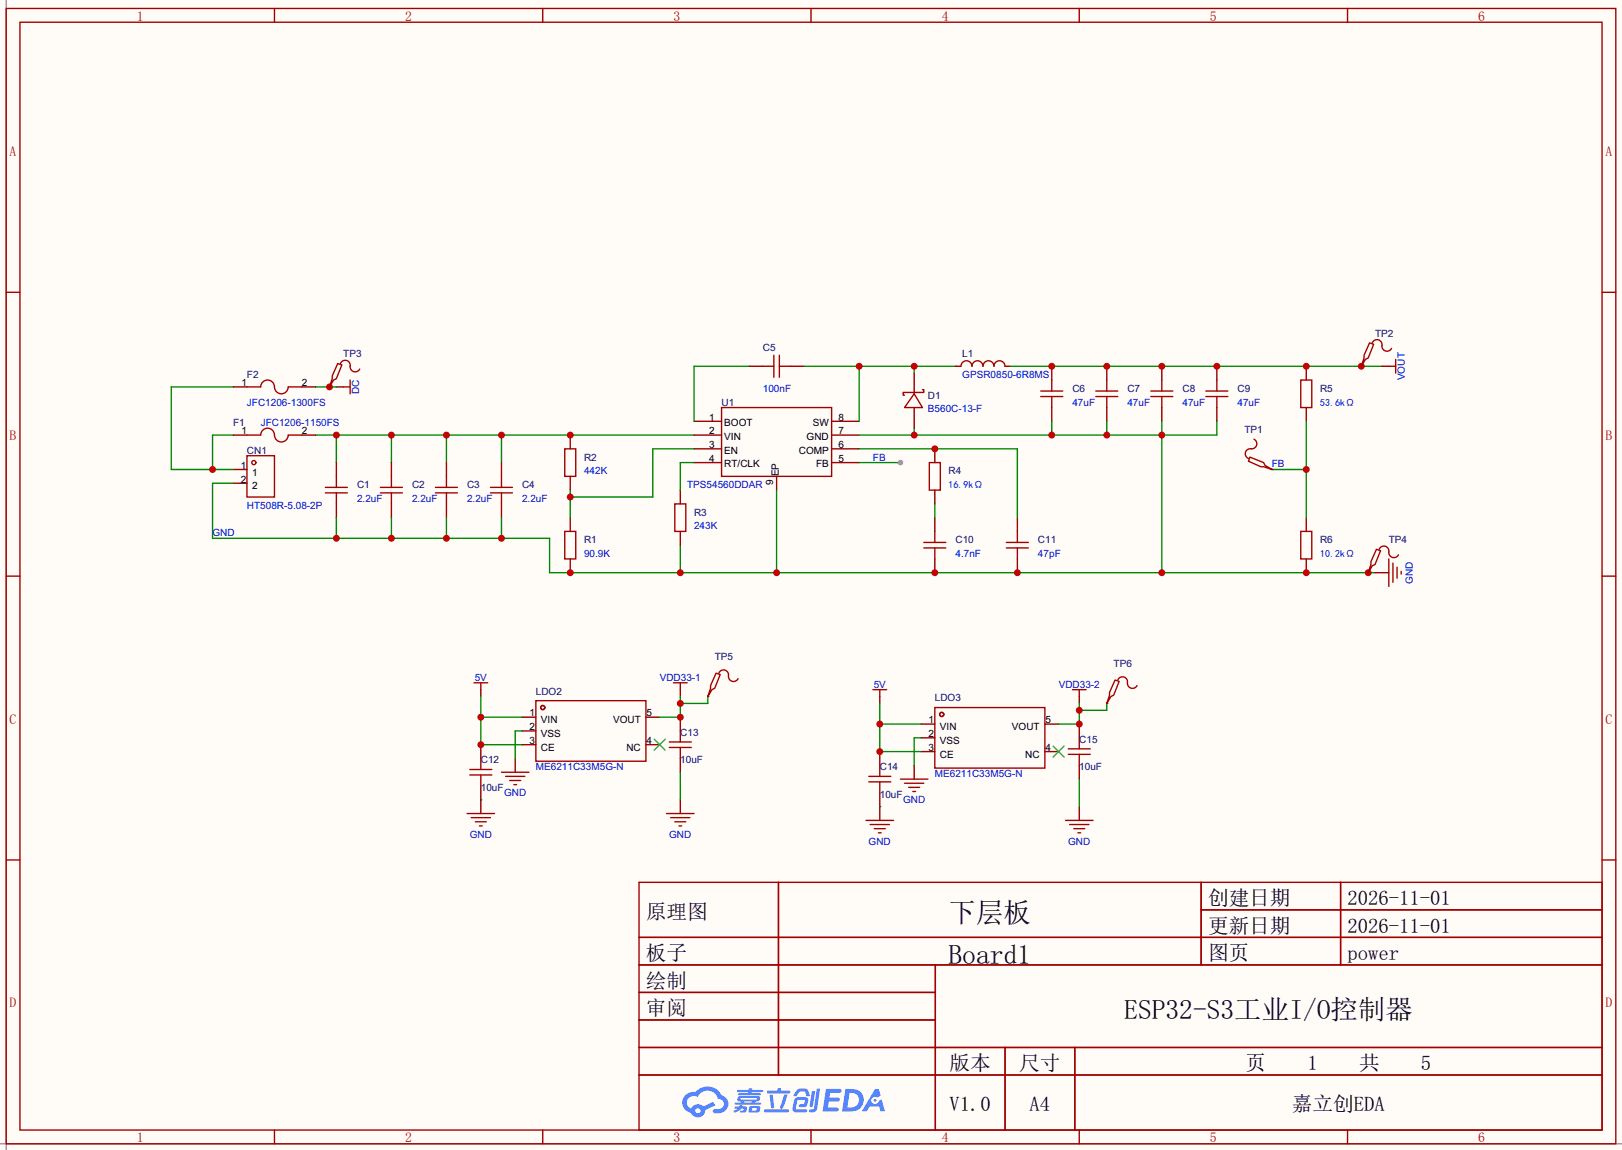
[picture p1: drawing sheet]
<svg xmlns="http://www.w3.org/2000/svg" width="299mm" height="212mm" viewBox="0 0 299 212" stroke-linecap="round" stroke-linejoin="round" font-family="sans-serif">
<path d="M0 0h299.5v212.3h-299.5z" fill="#fffcf7"/>
<path d="M1.1 0v212.3M0 211.1h299.5" fill="none" stroke="#999" stroke-width=".25"/>
<g fill="none" stroke="#a10000" stroke-width=".25">
<path d="M1.1 1.6h297.2v209.5h-297.2zM3.7 4.1h292.1v204.5h-292.1zM50.7 1.6v2.5M100.2 1.6v2.5M149.7 1.6v2.5M199.3 1.6v2.5M248.8 1.6v2.5M1.1 54h2.6M295.8 54h2.5M1.1 106.3h2.6M295.8 106.3h2.5M1.1 158.7h2.6"/>
<path d="M295.8 158.7h2.5M118 162.9h177.8v45.7h-177.8zM118 173h177.8M118 178.1h177.8M143.7 162.9v35.5M172.7 178.1v30.5M221.8 162.9v15.2M221.8 167.9h74M247.5 162.9v15.2M118 183.2h54.7M118 193.3h177.8M118 188.3h54.7"/>
<path d="M118 198.4h177.8M185.6 193.3v15.3M198.4 193.3v15.3M50.7 208.6v2.5M100.2 208.6v2.5M149.7 208.6v2.5M199.3 208.6v2.5M248.8 208.6v2.5"/>
</g>
<g fill="#5487ff">
<path d="M152.5 201h1.6a1.34 1.34 0 0 1 1.2 .2 .37 .37 0 0 1-.3 .5h-1.7l-.2 .9h1.6a.37 .37 0 0 1 .4 .4 .37 .37 0 0 1-.4 .3h-1.7l-.2 1.1h.8a1.26 1.26 0 0 1 1.2 .2 .36 .36 0 0 1-.3 .5h-2.6z"/>
<path d="M161.5 201h.8l.3 1.3-.6 .3a.72 .72 0 0 0-1.1 .2 .72 .72 0 0 0 .3 1 .72 .72 0 0 0 1-.4l.1-.2 .5-.3 .6 2.2h-.8l-.3-.9h-1.8l-.5 .9h-.9z"/>
<path d="M149.9 201.4h.6l-.4 2.7a.31 .31 0 0 1-.3 .3 .31 .31 0 0 1-.3-.3z"/>
<path d="M150.8 200.9h.6l-.5 3.7a.97 .97 0 0 1-1.5 .5l.1-.3 .6-.1 .2-.1z"/>
<path d="M147.1 201.2l.5-.3 1.3 .1 .3 .4 .3 .8-.1 .1h-.5l-.3-.8h-.8h-.2l-.6 .8h-.5v-.2z"/>
<path d="M146.8 202.8l.4-.3h1.5a.69 .69 0 0 1 .5 .4 .69 .69 0 0 1-.1 .8 .74 .74 0 0 1-.8 .7h-.6a.27 .27 0 0 1-.2-.4 .27 .27 0 0 1 .3-.2h.6l.2-.8-1.4 .1-.3 1.6 1.9 .1a.28 .28 0 0 1 .2 .3 .28 .28 0 0 1-.3 .2h-1.9l-.4-.3-.1-.4z"/>
<path d="M141.1 204.7h4.3a.28 .28 0 0 1 .3 .3 .28 .28 0 0 1-.3 .3h-4.2l-.1-.1z"/>
<path d="M144.8 202h.6l-.8 2.5a.3 .3 0 0 1-.4 .1 .3 .3 0 0 1-.2-.2z"/>
<path d="M142.1 202.1h.6l.2 2.2-.2 .3-.4-.2z"/>
<path d="M141.7 201.3h1.8l.2-.5h.5l-.1 .5h1.5a.27 .27 0 0 1 .3 .3 .27 .27 0 0 1-.3 .2h-3.8l-.2-.1z"/>
<path d="M135.7 204.2h.8v-.2h.6l-.1 .2h.8a.7 .7 0 0 1-.5 1.2h-.6v-.4l.6-.1v-.2l-.4-.1-.5 .5-.8 .3-.2-.4 .8-.4h-.6z"/>
<path d="M136.1 201.2h2.1l.1-.3h.6l-.1 .3h1.9l.2 .2-.2 .2h-1.9l-.1 .2h1.6l.2 .2-.2 .1h-3.9l-.1-.3h1.8v-.2h-1.9l-.1-.2z"/>
<path d="M156.1 201l-.6 4.1h1.4a2.14 2.14 0 0 0 2.6-2.1 2.14 2.14 0 0 0-2.7-2zM156.8 201.7a1.37 1.37 0 0 1 1.8 1.2 1.37 1.37 0 0 1-1.5 1.5h-.7z"/>
<path d="M136.3 202.5a.47 .47 0 0 0-.2 .6 .47 .47 0 0 0 .6 .2l.1 .2h-1.1l-.1 .3 4.7 .1 .2-.2-.1-.2h-1l.1-.2a.6 .6 0 0 0 .7-.2 .6 .6 0 0 0 0-.8h-3.5zM136.8 202.7l2.8-.1 .1 .1-.1 .3h-2.8zM137.4 203.3h1.4l-.1 .2h-1.2z"/>
<path d="M138.4 204.3a.9 .9 0 0 0-.1 1 2.48 2.48 0 0 0 1.9-.1 .84 .84 0 0 0 0-1l-1.4-.1zM138.9 204.6l.7-.1 .1 .3-.2 .2h-.7z"/>
<path d="M126.6 202.1a1.91 1.91 0 0 0-.5 2 1.91 1.91 0 0 0 1.5 1.3 1.35 1.35 0 0 0 1.5 .8 1.35 1.35 0 0 0 1.1-1.3l1.9-.9-.4-.6-1.8 .8a1.41 1.41 0 0 0-2.3 .4 1.25 1.25 0 0 1-.6-1.8 1.25 1.25 0 0 1 1.8-.3 1.97 1.97 0 0 1 2-1.2 1.97 1.97 0 0 1 1.8 1.5 .96 .96 0 0 1 1 .9 .96 .96 0 0 1-.9 1h-.6a.39 .39 0 0 0-.5 .3 .39 .39 0 0 0 .4 .5 1.87 1.87 0 0 0 1.9-.6 1.87 1.87 0 0 0 .4-2l-.7-.6-.4-.2a2.86 2.86 0 0 0-4.8-.6h-.3a2.27 2.27 0 0 0-1.5 .6zM128.4 205a.5 .5 0 0 1 1 0 .5 .5 0 0 1-1 0z"/>
<circle cx="161.6" cy="203.1" r=".27"/>
</g>
<g fill="none" stroke="#870000" stroke-width=".25">
<path d="M88.8 127.3v1.3M88.8 137.5v2.5M96.4 132.4h2.5M96.4 134.9h2.5M96.4 137.5h2.5M119.3 132.4h2.5M119.3 137.5h2.5M125.6 127.3v1.3M125.6 132.4v2.5M125.6 140v2.5M162.4 128.6v1.2M162.4 138.7v2.6"/>
<path d="M170.1 133.6h2.5M170.1 136.2h2.5M170.1 138.7h2.5M192.9 133.6h2.6M192.9 138.7h2.6M199.3 128.6v1.2M199.3 133.6v2.6M88.8 145.1v2.5M162.4 146.3v2.6M199.3 141.3v2.5"/>
</g>
<g fill="none" stroke="#a10000" stroke-width=".25">
<path d="M87.5 126h2.5M88.8 126v1.3M88.8 140v2M98.9 129.3h20.4v11.2h-20.4zM123.6 138h4M123.6 136.9h4M124.3 126h2.6M125.6 126v1.3M125.6 134.9v2M125.6 138v2M161.2 127.3h2.5M162.4 127.3v1.3"/>
<path d="M172.6 130.6h20.3v11.2h-20.3zM197.2 139.2h4.1M197.2 138.2h4.1M198 127.3h2.5M199.3 127.3v1.3M199.3 136.2v2M199.3 139.2v2.1M86.7 143h4.1M86.7 142h4.1M88.8 143v2.1M160.4 144.3h4.1M160.4 143.3h4.1"/>
<path d="M162.4 141.3v2M162.4 144.3v2"/>
<circle cx="100.2" cy="130.6" r=".38"/>
<circle cx="173.9" cy="131.9" r=".38"/>
</g>
<path d="M120.8 136.4l2 2.1M122.8 136.4l-2 2.1M194.4 137.7l2.1 2M196.5 137.7l-2.1 2" fill="none" stroke="#3c3" stroke-width=".25"/>
<path d="M162.4 129.8v8.9h7.7M162.4 133.6h7.7" fill="none" stroke="#008700" stroke-width=".25"/>
<g fill="#c00">
<circle cx="162.4" cy="133.6" r=".63"/>
<circle cx="162.4" cy="138.7" r=".63"/>
</g>
<path d="M88.8 128.6v8.9h7.6M88.8 132.4h7.6" fill="none" stroke="#008700" stroke-width=".25"/>
<g fill="#c00">
<circle cx="88.8" cy="137.5" r=".63"/>
<circle cx="88.8" cy="132.4" r=".63"/>
</g>
<path d="M95.1 140v2.5M88.8 147.6v2.6M162.4 148.9v2.5M168.8 141.3v2.5" fill="none" stroke="#870000" stroke-width=".25"/>
<g fill="none" stroke="#a10000" stroke-width=".25">
<path d="M86.2 150.2h5.1M87 150.9h3.6M87.8 151.7h2M88.5 152.4h.5M92.6 142.5h5.1M93.3 143.3h3.6M94.1 144.1h2M94.9 144.8h.5M159.9 151.4h5.1M160.7 152.2h3.5M161.4 152.9h2M162.2 153.7h.5"/>
<path d="M166.2 143.8h5.1M167 144.6h3.6M167.8 145.3h2M168.5 146.1h.5"/>
</g>
<path d="M96.4 134.9h-1.3v5.1M170.1 136.2h-1.3v5.1M199.3 129.8v3.8h-3.8M204.3 129.8v1.3h-5M88.8 147.6h.1M162.4 148.9h.1" fill="none" stroke="#008700" stroke-width=".25"/>
<g fill="#c00">
<circle cx="199.3" cy="131.1" r=".63"/>
<circle cx="199.3" cy="133.6" r=".63"/>
</g>
<path d="M125.6 128.6v3.8h-3.8M130.7 128.6v1.2h-5.1" fill="none" stroke="#008700" stroke-width=".25"/>
<g fill="#c00">
<circle cx="125.6" cy="132.4" r=".63"/>
<circle cx="125.6" cy="129.8" r=".63"/>
</g>
<path d="M43.1 86.7h2.5M43.1 89.2h2.5M125.6 147.6v2.6M199.3 148.9v2.5" fill="none" stroke="#870000" stroke-width=".25"/>
<g fill="none" stroke="#a10000" stroke-width=".25">
<path d="M45.6 84.1h5.1v7.6h-5.1zM123.1 150.2h5M123.8 150.9h3.6M124.6 151.7h2M125.3 152.4h.6M196.7 151.4h5.1M197.5 152.2h3.5M198.2 152.9h2.1M199 153.7h.5"/>
<circle cx="46.9" cy="85.4" r=".38"/>
</g>
<path d="M58.3 80.3h69.8M62.1 80.3v5.1M72.3 80.3v5.1M82.4 80.3v5.1M92.6 80.3v5.1M125.6 142.5v5.1M199.3 143.8v5.1" fill="none" stroke="#008700" stroke-width=".25"/>
<g fill="#c00">
<circle cx="62.1" cy="80.3" r=".63"/>
<circle cx="72.3" cy="80.3" r=".63"/>
<circle cx="82.4" cy="80.3" r=".63"/>
<circle cx="92.6" cy="80.3" r=".63"/>
</g>
<path d="M43.1 71.4h-11.5v15.3h11.5M43.1 80.3h-3.9v6.4" fill="none" stroke="#008700" stroke-width=".25"/>
<circle cx="39.2" cy="86.7" r=".63" fill="#c00"/>
<g fill="none" stroke="#870000" stroke-width=".25">
<path d="M128.1 77.8h5.1M153.5 77.8h5.1M194.2 67.6v2.5M194.2 75.2v2.6M204.3 67.6v2.5M204.3 75.2v2.6M214.5 67.6v2.5M214.5 75.2v2.6M224.7 67.6v2.5M224.7 75.2v2.6M62.1 85.4v2.5M62.1 93v2.5"/>
<path d="M72.3 85.4v2.5M72.3 93v2.5M82.4 85.4v2.5M82.4 93v2.5M92.6 85.4v2.5M92.6 93v2.5M128.1 80.3h5.1M128.1 82.8h5.1M128.1 85.4h5.1M143.4 87.9v2.6M153.5 80.3h5.1M153.5 82.8h5.1"/>
<path d="M153.5 85.4h5.1M172.6 95.5v2.6M187.8 95.5v2.6M172.6 103.2v2.5M187.8 103.2v2.5"/>
</g>
<g fill="none" stroke="#a10000" stroke-width=".25">
<path d="M133.2 75.2h20.3v12.7h-20.3zM192.2 73.2h4M192.2 72.2h4M194.2 70.1v2.1M194.2 73.2v2M202.3 73.2h4.1M202.3 72.2h4.1M204.3 70.1v2.1M204.3 73.2v2M212.5 73.2h4M212.5 72.2h4M214.5 70.1v2.1"/>
<path d="M214.5 73.2v2M222.6 73.2h4.1M222.6 72.2h4.1M224.7 70.1v2.1M224.7 73.2v2M60.1 91h4M60.1 90h4M62.1 87.9v2.1M62.1 91v2M70.2 91h4.1M70.2 90h4.1M72.3 87.9v2.1"/>
<path d="M72.3 91v2M80.4 91h4.1M80.4 90h4.1M82.4 87.9v2.1M82.4 91v2M90.6 91h4M90.6 90h4M92.6 87.9v2.1M92.6 91v2M172.6 98.1v2M187.8 98.1v2M170.6 101.1h4"/>
<path d="M170.6 100.1h4M172.6 101.1v2.1M185.8 101.1h4.1M185.8 100.1h4.1M187.8 101.1v2.1"/>
</g>
<path d="M168.8 79v1.3M194.2 77.8v2.5M204.3 77.8v2.5M214.5 77.8v27.9M224.7 77.8v2.5h-66.1M43.1 89.2h-3.9v10.2h62.3v6.3h152.4M62.1 95.5v3.9M72.3 95.5v3.9M82.4 95.5v3.9M92.6 95.5v3.9M143.4 90.5v15.2M125.6 100.6v5.1" fill="none" stroke="#008700" stroke-width=".25"/>
<g fill="#c00">
<circle cx="62.1" cy="99.4" r=".63"/>
<circle cx="72.3" cy="99.4" r=".63"/>
<circle cx="82.4" cy="99.4" r=".63"/>
<circle cx="92.6" cy="99.4" r=".63"/>
<circle cx="125.6" cy="105.7" r=".63"/>
<circle cx="143.4" cy="105.7" r=".63"/>
<circle cx="172.6" cy="105.7" r=".63"/>
<circle cx="187.8" cy="105.7" r=".63"/>
<circle cx="214.5" cy="105.7" r=".63"/>
<circle cx="214.5" cy="80.3" r=".63"/>
<circle cx="204.3" cy="80.3" r=".63"/>
<circle cx="194.2" cy="80.3" r=".63"/>
<circle cx="168.8" cy="80.3" r=".63"/>
</g>
<path d="M104.3 82.8h2v5.1h-2z" fill="none" stroke="#a10000" stroke-width=".25"/>
<path d="M105.3 80.3v2.5" fill="none" stroke="#870000" stroke-width=".25"/>
<circle cx="105.3" cy="80.3" r=".63" fill="#c00"/>
<path d="M105.3 87.9v2.6M105.3 95.5v2.6M105.3 103.2v2.5" fill="none" stroke="#870000" stroke-width=".25"/>
<path d="M104.3 98.1h2v5.1h-2z" fill="none" stroke="#a10000" stroke-width=".25"/>
<circle cx="105.3" cy="105.7" r=".63" fill="#c00"/>
<path d="M124.6 93h2v5.1h-2z" fill="none" stroke="#a10000" stroke-width=".25"/>
<path d="M125.6 90.5v2.5M125.6 98.1v2.5" fill="none" stroke="#870000" stroke-width=".25"/>
<path d="M105.3 90.5v5M128.1 82.8h-7.6v8.9h-15.2" fill="none" stroke="#008700" stroke-width=".25"/>
<circle cx="105.3" cy="91.7" r=".63" fill="#c00"/>
<path d="M138.3 67.6h-10.2v10.2M148.5 67.6h27.9M158.6 67.6v10.2M168.8 67.6v1.3M128.1 85.4h-2.5v5.1" fill="none" stroke="#008700" stroke-width=".25"/>
<path d="M138.3 67.6h2.5M145.9 67.6h2.6" fill="none" stroke="#870000" stroke-width=".25"/>
<path d="M140.8 67.6h2.1M142.9 65.6v4M143.9 67.6h2M143.9 65.6v4" fill="none" stroke="#a10000" stroke-width=".25"/>
<g fill="#c00">
<circle cx="158.6" cy="67.6" r=".63"/>
<circle cx="168.8" cy="67.6" r=".63"/>
</g>
<path d="M158.6 85.4h7.6" fill="none" stroke="#008700" stroke-width=".25"/>
<circle cx="166.2" cy="85.4" r=".51" fill="#999"/>
<path d="M168.8 68.9v3.8M168.8 75.2v3.8M176.4 67.6h1M185.5 67.6h1.1" fill="none" stroke="#870000" stroke-width=".25"/>
<path d="M168.8 72.7l1.5 2.5h-3.3zM170.3 71.9h.3v.5h-3.8v.5h.2M177.4 67.6a1.02 1.02 0 0 1 1-1 1.02 1.02 0 0 1 1.1 1 1.02 1.02 0 0 1 1-1 1.02 1.02 0 0 1 1 1 1.02 1.02 0 0 1 1-1 1.02 1.02 0 0 1 1 1 1.02 1.02 0 0 1 1-1 1.02 1.02 0 0 1 1 1" fill="none" stroke="#a10000" stroke-width=".25"/>
<path d="M186.6 67.6h68.5" fill="none" stroke="#008700" stroke-width=".25"/>
<g fill="#c00">
<circle cx="194.2" cy="67.6" r=".63"/>
<circle cx="204.3" cy="67.6" r=".63"/>
<circle cx="214.5" cy="67.6" r=".63"/>
<circle cx="224.7" cy="67.6" r=".63"/>
</g>
<path d="M171.6 85.4h2v5.1h-2zM240.2 98.1h2v5.1h-2z" fill="none" stroke="#a10000" stroke-width=".25"/>
<path d="M172.6 82.8v2.6M172.6 90.5v2.5M241.2 95.5v2.6M241.2 103.2v2.5" fill="none" stroke="#870000" stroke-width=".25"/>
<circle cx="241.2" cy="105.7" r=".63" fill="#c00"/>
<path d="M240.2 70.1h2v5.1h-2z" fill="none" stroke="#a10000" stroke-width=".25"/>
<path d="M241.2 67.6v2.5" fill="none" stroke="#870000" stroke-width=".25"/>
<circle cx="241.2" cy="67.6" r=".63" fill="#c00"/>
<path d="M241.2 75.2v2.6" fill="none" stroke="#870000" stroke-width=".25"/>
<path d="M158.6 82.8h29.2v12.7" fill="none" stroke="#008700" stroke-width=".25"/>
<circle cx="172.6" cy="82.8" r=".63" fill="#c00"/>
<path d="M241.2 77.8v17.7M172.6 93v2.5M234.8 86.7h6.4" fill="none" stroke="#008700" stroke-width=".25"/>
<circle cx="241.2" cy="86.7" r=".63" fill="#c00"/>
<path d="M43.1 71.4h2.5M55.8 71.4h2.5M62.1 71.4h1.3M251.3 67.6h.1M255.1 67.6h1.3M43.1 80.3h2.5M55.8 80.3h2.5M234.8 86.7h.1M253.9 105.7h2.5" fill="none" stroke="#870000" stroke-width=".25"/>
<path d="M45.6 71.4h2.5a1.27 1.27 0 0 1 1.3-1.3 1.27 1.27 0 0 1 1.3 1.3 1.27 1.27 0 0 0 1.2 1.3 1.27 1.27 0 0 0 1.3-1.3h2.6M63.4 71.4h1.2M64.6 70.1v2.6M256.4 67.6h1.3M257.7 66.3v2.6M45.6 80.3h2.5a1.27 1.27 0 0 1 1.3-1.3 1.27 1.27 0 0 1 1.3 1.3 1.27 1.27 0 0 0 1.2 1.3 1.27 1.27 0 0 0 1.3-1.3h2.6M230.8 84.4l2.5 1 .3 .5 1.2 .8-1.5-.6h-.5l-2.3-1zM231.5 81.1a.98 .98 0 0 1 .4 1.3 .98 .98 0 0 1-1.2 .4 .93 .93 0 0 0-.8 .9 .93 .93 0 0 0 .6 .9M256.4 103.2v5M257.2 103.9v3.6M257.9 104.7v2M258.7 105.4v.6" fill="none" stroke="#a10000" stroke-width=".25"/>
<path d="M58.3 71.4h3.8" fill="none" stroke="#008700" stroke-width=".25"/>
<circle cx="251.3" cy="67.6" r=".63" fill="#c00"/>
<path d="M252.9 63.3l.7 .2-1 2.6-.5 .2-.8 1.3 .5-1.5v-.5zM253.4 63.3a.93 .93 0 0 1 1.1-.6 .93 .93 0 0 1 .6 1.1 .94 .94 0 0 0 .7 1 .94 .94 0 0 0 1.1-.5" fill="none" stroke="#a10000" stroke-width=".25"/>
<path d="M60.8 71.4h.1" fill="none" stroke="#870000" stroke-width=".25"/>
<circle cx="60.8" cy="71.4" r=".63" fill="#c00"/>
<path d="M62.4 67.1l.7 .2-1 2.6-.5 .2-.8 1.3 .5-1.5v-.5zM62.9 67.1a.93 .93 0 0 1 1.1-.6 .93 .93 0 0 1 .6 1.1 .94 .94 0 0 0 .7 1 .94 .94 0 0 0 1.1-.5" fill="none" stroke="#a10000" stroke-width=".25"/>
<path d="M252.6 105.7h.1" fill="none" stroke="#870000" stroke-width=".25"/>
<circle cx="252.6" cy="105.7" r=".63" fill="#c00"/>
<path d="M254.1 101.4l.8 .2-1 2.6-.5 .2-.8 1.3 .5-1.5v-.5zM254.6 101.4a.93 .93 0 0 1 1.2-.6 .93 .93 0 0 1 .6 1.1 .94 .94 0 0 0 .7 1 .94 .94 0 0 0 1.1-.5M132.2 124.2l.8 .3-1 2.5-.6 .3-.7 1.3 .5-1.6v-.5zM132.7 124.2a.93 .93 0 0 1 1.1-.5 .93 .93 0 0 1 .7 1.1 .94 .94 0 0 0 .7 .9 .94 .94 0 0 0 1.1-.4M205.9 125.5l.7 .3-1 2.5-.5 .3-.8 1.2 .6-1.5v-.5zM206.4 125.5a.93 .93 0 0 1 1.1-.5 .93 .93 0 0 1 .7 1 .94 .94 0 0 0 .6 1 .94 .94 0 0 0 1.1-.5" fill="none" stroke="#a10000" stroke-width=".25"/>
<path d="M130.7 128.6h.1M204.3 129.8h.1" fill="none" stroke="#870000" stroke-width=".25"/>
<g font-size="5.1">
<text x="175.1" y="170.2">下层板</text>
<text x="175.1" y="177.8">Board1</text>
<text x="207.6" y="188">ESP32-S3工业I/O控制器</text>
</g>
<g font-size="3.8">
<text x="223" y="167">创建日期</text>
<text x="248.8" y="167">2026-11-01</text>
<text x="119.3" y="169.6">原理图</text>
<text x="223" y="172.1">更新日期</text>
<text x="248.8" y="172.1">2026-11-01</text>
<text x="119.3" y="177.2">板子</text>
<text x="223" y="177.2">图页</text>
<text x="248.8" y="177.2">power</text>
<text x="119.3" y="182.3">绘制</text>
<text x="119.3" y="187.4">审阅</text>
<text x="175.3" y="197.5">版本</text>
<text x="188.2" y="197.5">尺寸</text>
<text x="230" y="197.5">页</text>
<text x="241.4" y="197.5">1</text>
<text x="250.9" y="197.5">共</text>
<text x="262.4" y="197.5">5</text>
<text x="175.3" y="205.1">V1.0</text>
<text x="190.1" y="205.1">A4</text>
<text x="238.5" y="205.1">嘉立创EDA</text>
</g>
<g font-size="2.5" fill="#a00000">
<text x="25.3" y="3.8">1</text>
<text x="74.8" y="3.8">2</text>
<text x="124.3" y="3.8">3</text>
<text x="173.9" y="3.8">4</text>
<text x="223.4" y="3.8">5</text>
<text x="272.9" y="3.8">6</text>
<text x="1.8" y="28.8">A</text>
<text x="296.4" y="28.8">A</text>
<text x="1.8" y="81.2">B</text>
<text x="296.4" y="81.2">B</text>
<text x="1.8" y="133.5">C</text>
<text x="296.4" y="133.5">C</text>
<text x="1.8" y="185.9">D</text>
<text x="296.4" y="185.9">D</text>
<text x="25.3" y="210.9">1</text>
<text x="74.8" y="210.9">2</text>
<text x="124.3" y="210.9">3</text>
<text x="173.9" y="210.9">4</text>
<text x="223.4" y="210.9">5</text>
<text x="272.9" y="210.9">6</text>
</g>
<g font-size="1.8" fill="#000080">
<text x="63.4" y="66">TP3</text>
<text x="140.8" y="64.7">C5</text>
<text x="177.7" y="66">L1</text>
<text x="253.9" y="62.2">TP2</text>
<text x="45.6" y="69.8">F2</text>
<text x="133.2" y="74.9">U1</text>
<text x="171.3" y="73.6">D1</text>
<text x="198" y="72.3">C6</text>
<text x="208.2" y="72.3">C7</text>
<text x="218.3" y="72.3">C8</text>
<text x="228.5" y="72.3">C9</text>
<text x="243.7" y="72.3">R5</text>
<text x="43.1" y="78.7">F1</text>
<text x="45.6" y="83.7">CN1</text>
<text x="229.7" y="79.9">TP1</text>
<text x="107.8" y="85">R2</text>
<text x="175.1" y="87.6">R4</text>
<text x="65.9" y="90.1">C1</text>
<text x="76.1" y="90.1">C2</text>
<text x="86.2" y="90.1">C3</text>
<text x="96.4" y="90.1">C4</text>
<text x="128.1" y="95.2">R3</text>
<text x="107.8" y="100.3">R1</text>
<text x="176.4" y="100.3">C10</text>
<text x="191.6" y="100.3">C11</text>
<text x="243.7" y="100.3">R6</text>
<text x="256.4" y="100.3">TP4</text>
<text x="132" y="121.8">TP5</text>
<text x="205.6" y="123.1">TP6</text>
<text x="98.9" y="128.2">LDO2</text>
<text x="172.6" y="129.5">LDO3</text>
<text x="125.6" y="135.8">C13</text>
<text x="199.3" y="137.1">C15</text>
<text x="88.8" y="140.9">C12</text>
<text x="125.6" y="140.9">10uF</text>
<text x="162.4" y="142.2">C14</text>
<text x="199.3" y="142.2">10uF</text>
<text x="88.8" y="146">10uF</text>
<text x="162.4" y="147.2">10uF</text>
</g>
<g font-size="1.8">
<text x="44.6" y="71.3">1</text>
<text x="55.8" y="71.3">2</text>
<text x="130.9" y="77.6">1</text>
<text x="154.8" y="77.6">8</text>
<text x="44.6" y="80.2">1</text>
<text x="55.8" y="80.2">2</text>
<text x="130.9" y="80.2">2</text>
<text x="130.9" y="82.7">3</text>
<text x="133.7" y="78.6">BOOT</text>
<text x="133.7" y="81.2">VIN</text>
<text x="133.7" y="83.7">EN</text>
<text x="147.5" y="83.7">COMP</text>
<text x="148.9" y="81.2">GND</text>
<text x="150.1" y="78.6">SW</text>
<text x="154.8" y="82.7">6</text>
<text x="154.8" y="80.2">7</text>
<text x="44.4" y="86.5">1</text>
<text x="44.4" y="89.1">2</text>
<text x="46.5" y="87.8">1</text>
<text x="130.9" y="85.2">4</text>
<text x="133.7" y="86.3">RT/CLK</text>
<text x="142.8" y="89.4" transform="rotate(-90 142.8 89.4)">9</text>
<text x="143.8" y="87.9" transform="rotate(-90 143.8 87.9)">EP</text>
<text x="150.7" y="86.3">FB</text>
<text x="154.8" y="85.2">5</text>
<text x="46.5" y="90.3">2</text>
<text x="97.8" y="132.2">1</text>
<text x="97.8" y="134.8">2</text>
<text x="97.8" y="137.3">3</text>
<text x="99.9" y="133.5">VIN</text>
<text x="99.9" y="136">VSS</text>
<text x="113.2" y="133.5">VOUT</text>
<text x="119.4" y="137.3">4</text>
<text x="119.4" y="132.2">5</text>
<text x="171.4" y="133.5">1</text>
<text x="171.4" y="136">2</text>
<text x="173.5" y="134.8">VIN</text>
<text x="173.5" y="137.3">VSS</text>
<text x="186.8" y="134.8">VOUT</text>
<text x="193" y="133.5">5</text>
<text x="99.9" y="138.6">CE</text>
<text x="115.6" y="138.6">NC</text>
<text x="171.4" y="138.6">3</text>
<text x="173.5" y="139.9">CE</text>
<text x="189.3" y="139.9">NC</text>
<text x="193" y="138.6">4</text>
</g>
<g font-size="1.8" fill="#00f">
<text x="177.7" y="69.8">GPSR0850-6R8MS</text>
<text x="259.3" y="70.2" transform="rotate(-90 259.3 70.2)">VOUT</text>
<text x="45.6" y="74.9">JFC1206-1300FS</text>
<text x="66.3" y="72.7" transform="rotate(-90 66.3 72.7)">DC</text>
<text x="140.8" y="72.3">100nF</text>
<text x="171.3" y="76.1">B560C-13-F</text>
<text x="198" y="74.9">47uF</text>
<text x="208.2" y="74.9">47uF</text>
<text x="218.3" y="74.9">47uF</text>
<text x="228.5" y="74.9">47uF</text>
<text x="243.7" y="74.9">53.6kΩ</text>
<text x="48.1" y="78.7">JFC1206-1150FS</text>
<text x="107.8" y="87.6">442K</text>
<text x="161.2" y="85">FB</text>
<text x="234.8" y="86.3">FB</text>
<text x="45.6" y="93.9">HT508R-5.08-2P</text>
<text x="65.9" y="92.6">2.2uF</text>
<text x="76.1" y="92.6">2.2uF</text>
<text x="86.2" y="92.6">2.2uF</text>
<text x="96.4" y="92.6">2.2uF</text>
<text x="126.9" y="90.1">TPS54560DDAR</text>
<text x="175.1" y="90.1">16.9kΩ</text>
<text x="39.2" y="99">GND</text>
<text x="128.1" y="97.7">243K</text>
<text x="107.8" y="102.8">90.9K</text>
<text x="176.4" y="102.8">4.7nF</text>
<text x="191.6" y="102.8">47pF</text>
<text x="243.7" y="102.8">10.2kΩ</text>
<text x="260.9" y="107.8" transform="rotate(-90 260.9 107.8)">GND</text>
<text x="87.6" y="125.7">5V</text>
<text x="121.8" y="125.7">VDD33-1</text>
<text x="161.3" y="126.9">5V</text>
<text x="195.5" y="126.9">VDD33-2</text>
<text x="98.9" y="142.2">ME6211C33M5G-N</text>
<text x="172.6" y="143.4">ME6211C33M5G-N</text>
<text x="93.1" y="147">GND</text>
<text x="166.7" y="148.3">GND</text>
<text x="86.7" y="154.6">GND</text>
<text x="123.5" y="154.6">GND</text>
<text x="160.4" y="155.9">GND</text>
<text x="197.2" y="155.9">GND</text>
</g>
</svg>
